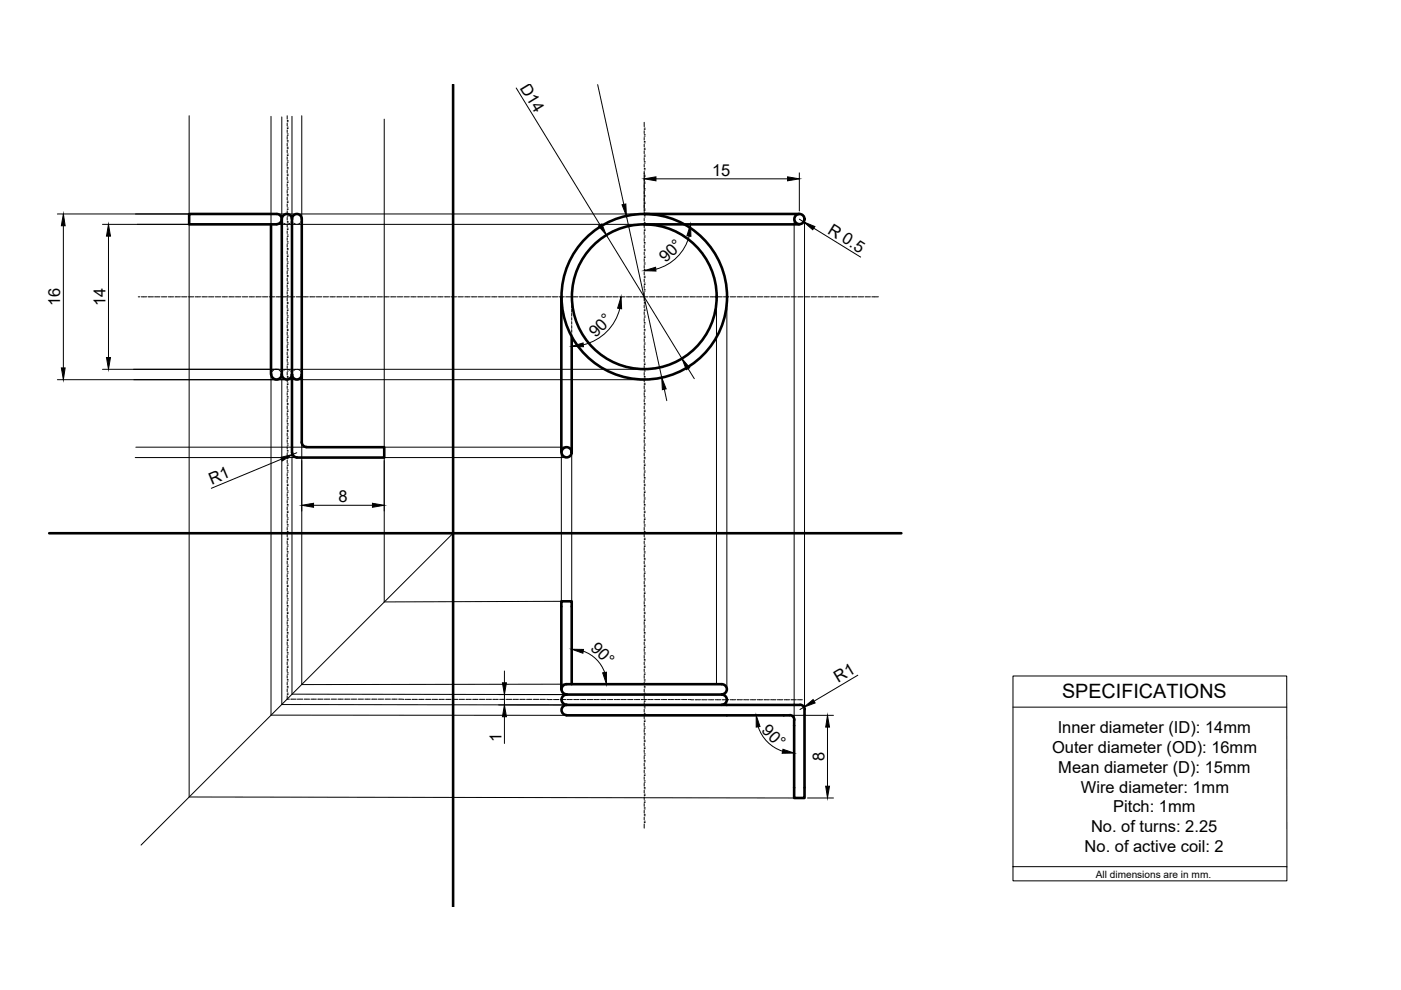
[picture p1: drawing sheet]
<svg xmlns="http://www.w3.org/2000/svg" width="297mm" height="210mm" viewBox="0 0 297 210" stroke-linecap="round" stroke-linejoin="round" font-family="sans-serif">
<!-- layer: Line -->
<g fill="none" stroke="#000" stroke-width=".55">
<path d="M96.1 17.9v174.4M57.5 47.6v31.8M58.6 45.4h-18.5v2.2h18.5M58.7 45.4a1.08 1.08 0 0 1 1 1 1.08 1.08 0 0 1-1 1.1M59.7 46.4a1.08 1.08 0 0 1 1.1-1 1.08 1.08 0 0 1 1.1 1v49.6M59.7 46.5v32.9a1.08 1.08 0 0 0 1.1 1.1 1.08 1.08 0 0 0 1.1-1.1 1.04 1.04 0 0 0 1 1.1 1.04 1.04 0 0 0 1.1-1.1M61.9 46.4a1.04 1.04 0 0 1 1-1 1.04 1.04 0 0 1 1.1 1M64 46.4v47.4M136.6 45.4h32.9M136.6 47.6h32.9M57.5 79.3a1.12 1.12 0 0 0 1.1 1.2 1.12 1.12 0 0 0 1.1-1.2M119 62.9v32.9"/>
<path d="M121.2 71.4v24.6M61.9 96a.99 .99 0 0 0 1 1M64 93.8a.99 .99 0 0 0 1 1M65 94.8h16.5v2.2h-18.6M10.4 113.1h180.7M120.1 147.3h32.9M120.1 147.2a1.08 1.08 0 0 1-1-1.1 1.08 1.08 0 0 1 1-1h32.9a1.08 1.08 0 0 1 1.1 1 1.08 1.08 0 0 1-1.1 1.1M120.1 147.3a1.08 1.08 0 0 0-1 1 1.08 1.08 0 0 0 1 1.1M121.2 145.1v-17.6h-2.2v18.7M153 147.3a1.08 1.08 0 0 1 1.1 1 1.08 1.08 0 0 1-1.1 1.1M167.4 151.6a.99 .99 0 0 1 1 1M169.6 149.5h-49.5a1.08 1.08 0 0 0-1 1 1.08 1.08 0 0 0 1 1.1l47.3 .1"/>
<path d="M169.6 149.4a.99 .99 0 0 1 1 1M170.6 150.4v18.8h-2.2v-16.6"/>
<circle cx="169.5" cy="46.4" r="1.08"/>
<circle cx="136.6" cy="62.9" r="17.5"/>
<circle cx="136.6" cy="62.9" r="15.3"/>
<circle cx="120.1" cy="95.9" r="1.08"/>
</g>
<!-- layer: Dotted line -->
<g fill="none" stroke="#000" stroke-width=".21">
<path d="M59.7 46.5l.3 .6M60.2 47.4l.5 .2M61.5 47.4l-.5 .2M61.9 46.5l-.2 .6M61.9 46.6l.2 .5M62.3 47.3l.5 .3M63.6 47.3l-.5 .3M64 46.6l-.2 .5M57.5 79.1v.3M58.1 78.4l-.5 .4M58.3 78.3h.6M59.2 78.4l.4 .4"/>
<path d="M59.7 79.1v.3M60 78.7l-.3 .7M60.7 78.3l-.5 .2M61 78.3l.5 .2M61.7 78.7l.2 .7M62.1 78.8l-.2 .5M62.8 78.3l-.5 .3M63.1 78.3l.5 .2M63.8 78.7l.2 .6M121.2 62.9v.7M121.2 63.9v.6M121.2 64.8v.5"/>
<path d="M121.2 65.6v.6M121.2 66.4v.6M121.2 67.3v.6M121.2 68.2v.5M121.2 69v.6M121.2 69.9v.6M121.2 70.8v.6"/>
</g>
<!-- layer: line 2 -->
<g fill="none" stroke="#000" stroke-width=".21">
<path d="M40.1 24.5v144.5l128.3 .2M57.5 24.7v126.9l62.6 .1M59.7 24.8v124.6l60.4 .1M61.9 24.7v122.5l58.2 .1M64 24.5v120.6h56.1M81.5 25.3v102.3l37.5-.1v-64.6M28.7 45.4h107.9M29.1 47.6h107.5M168.4 46.5v107.3M170.6 46.5v105.2M28.3 78.3h108.3M151.9 62.9v82.2"/>
<path d="M154.1 62.9v83.3M28.4 80.5h108.2M28.7 97h91.4M28.8 94.8h91.3M121.2 92.5v35M96.1 113.1l-66.2 66.1"/>
</g>
<!-- layer: Mid line -->
<g fill="none" stroke="#000" stroke-width=".21">
<path d="M60.9 39.8h.1M60.9 38.7h.1M60.9 38.4h.1M60.9 37.2h.1M60.9 36.9h.1M60.9 35.8h.1M60.9 35.5h.1M60.9 34.4h.1M60.9 34.1h.1M60.9 33h.1M60.9 32.7h.1M60.9 31.5h.1"/>
<path d="M60.9 31.2h.1M60.9 30.1h.1M60.9 29.8h.1M60.9 28.7h.1M60.9 28.4h.1M60.9 27.2h.1M60.9 27h.1M60.9 25.8h.1M60.9 25.6h.1M60.9 24.5v.8M60.9 26.1v.6M60.9 27.5v.6"/>
<path d="M60.9 28.9v.6M60.9 30.4v.6M60.9 31.8v.6M60.9 33.3v.5M60.9 34.7v.5M60.9 36.1v.6M60.9 37.5v.6M60.9 39v.5M136.6 40h.1M136.6 38.8h.1M136.6 38.6h.1M136.6 37.5h.1"/>
<path d="M136.6 37.2h.1M136.6 36h.1M136.6 35.7h.1M136.6 34.6h.1M136.6 34.3h.1M136.6 33.1h.1M136.6 32.9h.1M136.6 31.7h.1M136.6 31.4h.1M136.6 30.3h.1M136.6 30h.1M136.6 28.9h.1"/>
<path d="M136.6 28.6h.1M136.6 27.4h.1M136.6 27.2h.1M136.6 25.9v1M136.6 27.7v.6M136.6 29.2v.5M136.6 30.6v.5M136.6 32v.6M136.6 33.4v.6M136.6 34.9v.5M136.6 36.3v.6M136.6 37.7v.6"/>
<path d="M136.6 39.1v.6M60.9 59.8h.1M60.9 58.7h.1M60.9 58.4h.1M60.9 57.3h.1M60.9 57h.1M60.9 55.8h.1M60.9 55.5h.1M60.9 54.4h.1M60.9 54.1h.1M60.9 52.9h.1M60.9 52.7h.1"/>
<path d="M60.9 51.5h.1M60.9 51.3h.1M60.9 50.1h.1M60.9 49.8h.1M60.9 48.7h.1M60.9 48.4h.1M60.9 47.2h.1M60.9 47h.1M60.9 45.8h.1M60.9 45.5h.1M60.9 44.4h.1M60.9 44.1h.1"/>
<path d="M60.9 43h.1M60.9 42.7h.1M60.9 41.5h.1M60.9 41.3h.1M60.9 40.1h.1M60.9 40.4v.6M60.9 41.8v.6M60.9 43.3v.5M60.9 44.7v.5M60.9 46.1v.6M60.9 47.5v.6M60.9 49v.5"/>
<path d="M60.9 50.4v.6M60.9 51.8v.6M60.9 53.2v.6M60.9 54.7v.5M60.9 56.1v.6M60.9 57.5v.6M60.9 59v.5M136.6 58.9h.1M136.6 58.6h.1M136.6 57.4h.1M136.6 57.1h.1M136.6 56h.1"/>
<path d="M136.6 55.7h.1M136.6 54.6h.1M136.6 54.3h.1M136.6 53.2h.1M136.6 52.9h.1M136.6 51.7h.1M136.6 51.4h.1M136.6 50.3h.1M136.6 50h.1M136.6 48.9h.1M136.6 48.6h.1M136.6 47.4h.1"/>
<path d="M136.6 47.1h.1M136.6 46h.1M136.6 45.7h.1M136.6 44.6h.1M136.6 44.3h.1M136.6 43.2h.1M136.6 42.9h.1M136.6 41.7h.1M136.6 41.4h.1M136.6 40.3h.1M136.6 40.6v.5M136.6 42v.6"/>
<path d="M136.6 43.4v.6M136.6 44.9v.6M136.6 46.3v.5M136.6 47.7v.6M136.6 49.1v.6M136.6 50.6v.6M136.6 52v.6M136.6 53.5v.5M136.6 54.8v.6M136.6 56.3v.6M136.6 57.7v.6M136.6 59.2v.5"/>
<path d="M29.3 62.9h.3M29.9 62.9h.1M30.2 62.9h.1M30.5 62.9h.6M31.4 62.9h.1M31.6 62.9h.1M31.9 62.9h.6M32.8 62.9h.1M33.1 62.9h.1M33.4 62.9h.5M34.2 62.9h.1M34.5 62.9h.1"/>
<path d="M34.8 62.9h.6M35.7 62.9h.1M36 62.9h.1M36.2 62.9h.6M37.1 62.9h.1M37.4 62.9h.1M37.6 62.9h.6M38.5 62.9h.1M38.8 62.9h.1M39.1 62.9h.5M39.9 62.9h.1M40.2 62.9h.1"/>
<path d="M40.5 62.9h.6M41.4 62.9h.1M41.7 62.9h.1M41.9 62.9h.6M42.8 62.9h.1M43.1 62.9h.1M43.4 62.9h.6M44.2 62.9h.1M44.5 62.9h.1M44.8 62.9h.6M45.6 62.9h.1M45.9 62.9h.1"/>
<path d="M46.2 62.9h.6M47.1 62.9h.1M47.4 62.9h.1M47.6 62.9h.6M48.5 62.9h.1M48.8 62.9h.1M49.1 62.9h.6M49.9 62.9h.1M50.2 62.9h.1M50.5 62.9h.6M51.4 62.9h.1M51.7 62.9h.1"/>
<path d="M52 62.9h.5M52.8 62.9h.1M53.1 62.9h.1M53.4 62.9h.5M54.2 62.9h.1M54.5 62.9h.1M54.8 62.9h.6M55.6 62.9h.1M55.9 62.9h.1M56.2 62.9h.6M57.1 62.9h.1M57.4 62.9h.1"/>
<path d="M57.7 62.9h.5M58.5 62.9h.1M58.8 62.9h.1M59.1 62.9h.6M60 62.9h.1M60.2 62.9h.1M60.5 62.9h.6M60.9 79.8h.1M60.9 78.7h.1M60.9 78.4h.1M60.9 77.2h.1M60.9 76.9h.1"/>
<path d="M60.9 75.8h.1M60.9 75.5h.1M60.9 74.4h.1M60.9 74.1h.1M60.9 73h.1M60.9 72.7h.1M60.9 71.5h.1M60.9 71.2h.1M60.9 70.1h.1M60.9 69.8h.1M60.9 68.7h.1M60.9 68.4h.1"/>
<path d="M60.9 67.3h.1M60.9 67h.1M60.9 65.8h.1M60.9 65.5h.1M60.9 64.4h.1M60.9 64.1h.1M60.9 63h.1M60.9 62.7h.1M60.9 61.5h.1M60.9 61.2h.1M60.9 60.1h.1M60.9 60.4v.5"/>
<path d="M60.9 61.8v.6M60.9 63.2v.6M60.9 64.7v.6M60.9 66.1v.6M60.9 67.5v.6M60.9 68.9v.6M60.9 70.4v.6M60.9 71.8v.6M60.9 73.2v.6M60.9 74.7v.6M60.9 76.1v.6M60.9 77.5v.6"/>
<path d="M60.9 78.9v.6M61.4 62.9h.1M61.7 62.9h.1M61.9 62.9h.6M62.8 62.9h.1M63.1 62.9h.1M63.4 62.9h.5M64.2 62.9h.1M64.5 62.9h.1M64.8 62.9h.6M65.7 62.9h.1M65.9 62.9h.1"/>
<path d="M66.2 62.9h.6M67.1 62.9h.1M67.4 62.9h.1M67.7 62.9h.5M68.5 62.9h.1M68.8 62.9h.1M69.1 62.9h.6M69.9 62.9h.1M70.2 62.9h.1M70.5 62.9h.6M71.4 62.9h.1M71.6 62.9h.1"/>
<path d="M71.9 62.9h.6M72.8 62.9h.1M73.1 62.9h.1M73.4 62.9h.5M74.2 62.9h.1M74.5 62.9h.1M74.8 62.9h.6M75.7 62.9h.1M76 62.9h.1M76.2 62.9h.6M77.1 62.9h.1M77.4 62.9h.1"/>
<path d="M77.7 62.9h.5M78.5 62.9h.1M78.8 62.9h.1M79.1 62.9h.5M79.9 62.9h.1M80.2 62.9h.1M80.5 62.9h.6M81.4 62.9h.1M81.7 62.9h.1M81.9 62.9h.6M82.8 62.9h.1M83.1 62.9h.1"/>
<path d="M83.4 62.9h.6M84.2 62.9h.1M84.5 62.9h.1M84.8 62.9h.6M85.7 62.9h.1M86 62.9h.1M86.2 62.9h.6M87.1 62.9h.1M87.4 62.9h.1M87.6 62.9h.6M88.5 62.9h.1M88.8 62.9h.1"/>
<path d="M89.1 62.9h.6M89.9 62.9h.1M90.2 62.9h.1M90.5 62.9h.6M91.4 62.9h.1M91.7 62.9h.1M92 62.9h.5M92.8 62.9h.1M93.1 62.9h.1M93.4 62.9h.6M94.2 62.9h.1M94.5 62.9h.1"/>
<path d="M94.8 62.9h.6M95.6 62.9h.1M95.9 62.9h.1M96.2 62.9h.6M97.1 62.9h.1M97.4 62.9h.1M97.7 62.9h.5M98.5 62.9h.1M98.8 62.9h.1M99.1 62.9h.6M100 62.9h.1M100.2 62.9h.1"/>
<path d="M100.5 62.9h.6M101.4 62.9h.1M101.7 62.9h.1M102 62.9h.5M102.8 62.9h.1M103.1 62.9h.1M103.4 62.9h.5M104.2 62.9h.1M104.5 62.9h.1M104.8 62.9h.6M105.7 62.9h.1M105.9 62.9h.1"/>
<path d="M106.2 62.9h.6M107.1 62.9h.1M107.4 62.9h.1M107.7 62.9h.5M108.5 62.9h.1M108.8 62.9h.1M109.1 62.9h.6M110 62.9h.1M110.3 62.9h.1M110.5 62.9h.6M111.4 62.9h.1M111.6 62.9h.1"/>
<path d="M111.9 62.9h.6M112.8 62.9h.1M113.1 62.9h.1M113.4 62.9h.5M114.2 62.9h.1M114.5 62.9h.1M114.8 62.9h.6M115.7 62.9h.1M116 62.9h.1M116.2 62.9h.6M117.1 62.9h.1M117.4 62.9h.1"/>
<path d="M117.7 62.9h.6M118.5 62.9h.1M118.8 62.9h.1M119.1 62.9h.5M119.9 62.9h.1M120.2 62.9h.1M120.5 62.9h.6M121.4 62.9h.1M121.7 62.9h.1M121.9 62.9h.6M122.8 62.9h.1M123.1 62.9h.1"/>
<path d="M123.4 62.9h.6M124.2 62.9h.1M124.5 62.9h.1M124.8 62.9h.6M125.7 62.9h.1M126 62.9h.1M126.3 62.9h.5M127.1 62.9h.1M127.4 62.9h.1M127.6 62.9h.6M128.5 62.9h.1M128.8 62.9h.1"/>
<path d="M129.1 62.9h.6M129.9 62.9h.1M130.2 62.9h.1M130.5 62.9h.6M131.4 62.9h.1M131.7 62.9h.1M132 62.9h.5M132.8 62.9h.1M133.1 62.9h.1M133.4 62.9h.6M134.3 62.9h.1M134.5 62.9h.1"/>
<path d="M134.8 62.9h.6M135.7 62.9h.1M135.9 62.9h.1M136.2 62.9h1.2M136.6 61.7h.1M136.6 61.4h.1M136.6 60.3h.1M136.6 60h.1M136.6 64.1h.1M136.6 64.4h.1M136.6 65.6h.1M136.6 65.9h.1"/>
<path d="M136.6 67h.1M136.6 67.3h.1M136.6 68.4h.1M136.6 68.7h.1M136.6 69.8h.1M136.6 70.1h.1M136.6 71.3h.1M136.6 71.6h.1M136.6 72.7h.1M136.6 73h.1M136.6 74.1h.1M136.6 74.4h.1"/>
<path d="M136.6 75.6h.1M136.6 75.8h.1M136.6 77h.1M136.6 77.3h.1M136.6 78.4h.1M136.6 78.7h.1M136.6 79.8h.1M136.6 60.6v.6M136.6 62v1.8M136.6 64.7v.6M136.6 66.1v.6M136.6 67.5v.6"/>
<path d="M136.6 69v.5M136.6 70.4v.6M136.6 71.8v.6M136.6 73.3v.6M136.6 74.7v.6M136.6 76.1v.6M136.6 77.5v.6M136.6 79v.6M137.7 62.9h.1M138 62.9h.1M138.3 62.9h.5M139.1 62.9h.1"/>
<path d="M139.4 62.9h.1M139.7 62.9h.6M140.6 62.9h.1M140.8 62.9h.1M141.1 62.9h.6M142 62.9h.1M142.3 62.9h.1M142.6 62.9h.5M143.4 62.9h.1M143.7 62.9h.1M144 62.9h.5M144.8 62.9h.1"/>
<path d="M145.1 62.9h.1M145.4 62.9h.6M146.3 62.9h.1M146.5 62.9h.1M146.8 62.9h.6M147.7 62.9h.1M148 62.9h.1M148.3 62.9h.5M149.1 62.9h.1M149.4 62.9h.1M149.7 62.9h.6M150.6 62.9h.1"/>
<path d="M150.8 62.9h.1M151.1 62.9h.6M152 62.9h.1M152.2 62.9h.1M152.5 62.9h.6M153.4 62.9h.1M153.7 62.9h.1M154 62.9h.5M154.8 62.9h.1M155.1 62.9h.1M155.4 62.9h.6M156.3 62.9h.1"/>
<path d="M156.6 62.9h.1M156.8 62.9h.6M157.7 62.9h.1M158 62.9h.1M158.3 62.9h.5M159.1 62.9h.1M159.4 62.9h.1M159.7 62.9h.5M160.5 62.9h.1M160.8 62.9h.1M161.1 62.9h.6M162 62.9h.1"/>
<path d="M162.3 62.9h.1M162.5 62.9h.6M163.4 62.9h.1M163.7 62.9h.1M164 62.9h.6M164.8 62.9h.1M165.1 62.9h.1M165.4 62.9h.6M166.3 62.9h.1M166.6 62.9h.1M166.8 62.9h.6M167.7 62.9h.1"/>
<path d="M168 62.9h.1M168.2 62.9h.6M169.1 62.9h.1M169.4 62.9h.1M169.7 62.9h.6M170.5 62.9h.1M170.8 62.9h.1M171.1 62.9h.6M172 62.9h.1M172.3 62.9h.1M172.6 62.9h.5M173.4 62.9h.1"/>
<path d="M173.7 62.9h.1M174 62.9h.6M174.9 62.9h.1M175.1 62.9h.1M175.4 62.9h.6M176.2 62.9h.1M176.5 62.9h.1M176.8 62.9h.6M177.7 62.9h.1M178 62.9h.1M178.3 62.9h.5M179.1 62.9h.1"/>
<path d="M179.4 62.9h.1M179.7 62.9h.6M180.6 62.9h.1M180.8 62.9h.1M181.1 62.9h.6M182 62.9h.1M182.3 62.9h.1M182.6 62.9h.5M183.4 62.9h.1M183.7 62.9h.1M184 62.9h.5M184.8 62.9h.1"/>
<path d="M185.1 62.9h.1M185.4 62.9h.8M60.9 99.8h.1M60.9 98.7h.1M60.9 98.4h.1M60.9 97.2h.1M60.9 97h.1M60.9 95.8h.1M60.9 95.5h.1M60.9 94.4h.1M60.9 94.1h.1M60.9 92.9h.1"/>
<path d="M60.9 92.7h.1M60.9 91.5h.1M60.9 91.3h.1M60.9 90.1h.1M60.9 89.8h.1M60.9 88.7h.1M60.9 88.4h.1M60.9 87.2h.1M60.9 86.9h.1M60.9 85.8h.1M60.9 85.5h.1M60.9 84.4h.1"/>
<path d="M60.9 84.1h.1M60.9 83h.1M60.9 82.7h.1M60.9 81.5h.1M60.9 81.2h.1M60.9 80.1h.1M60.9 80.4v.6M60.9 81.8v.6M60.9 83.3v.5M60.9 84.7v.5M60.9 86.1v.6M60.9 87.5v.6"/>
<path d="M60.9 89v.5M60.9 90.4v.6M60.9 91.8v.6M60.9 93.2v.6M60.9 94.7v.5M60.9 96.1v.6M60.9 97.5v.6M60.9 99v.5M136.6 80.1h.1M136.6 81.3h.1M136.6 81.6h.1M136.6 82.7h.1"/>
<path d="M136.6 83h.1M136.6 84.1h.1M136.6 84.4h.1M136.6 85.5h.1M136.6 85.8h.1M136.6 87h.1M136.6 87.3h.1M136.6 88.4h.1M136.6 88.7h.1M136.6 89.8h.1M136.6 90.1h.1M136.6 91.3h.1"/>
<path d="M136.6 91.6h.1M136.6 92.7h.1M136.6 93h.1M136.6 94.1h.1M136.6 94.4h.1M136.6 95.5h.1M136.6 95.8h.1M136.6 97h.1M136.6 97.3h.1M136.6 98.4h.1M136.6 98.7h.1M136.6 99.9h.1"/>
<path d="M136.6 80.4v.6M136.6 81.8v.6M136.6 83.3v.5M136.6 84.7v.5M136.6 86.1v.6M136.6 87.5v.6M136.6 89v.6M136.6 90.4v.6M136.6 91.8v.6M136.6 93.2v.6M136.6 94.7v.6M136.6 96.1v.6"/>
<path d="M136.6 97.6v.5M136.6 99v.6M60.9 119.8h.1M60.9 118.6h.1M60.9 118.4h.1M60.9 117.2h.1M60.9 117h.1M60.9 115.8h.1M60.9 115.5h.1M60.9 114.4h.1M60.9 114.1h.1M60.9 113h.1"/>
<path d="M60.9 112.7h.1M60.9 111.5h.1M60.9 111.2h.1M60.9 110.1h.1M60.9 109.8h.1M60.9 108.7h.1M60.9 108.4h.1M60.9 107.3h.1M60.9 107h.1M60.9 105.8h.1M60.9 105.5h.1M60.9 104.4h.1"/>
<path d="M60.9 104.1h.1M60.9 102.9h.1M60.9 102.7h.1M60.9 101.5h.1M60.9 101.2h.1M60.9 100.1h.1M60.9 100.4v.6M60.9 101.8v.6M60.9 103.2v.6M60.9 104.7v.5M60.9 106.1v.6M60.9 107.5v.6"/>
<path d="M60.9 109v.5M60.9 110.4v.5M60.9 111.8v.6M60.9 113.2v.6M60.9 114.7v.6M60.9 116.1v.6M60.9 117.5v.6M60.9 118.9v.6M136.6 100.1h.1M136.6 101.2h.1M136.6 101.5h.1M136.6 102.7h.1"/>
<path d="M136.6 103h.1M136.6 104.1h.1M136.6 104.4h.1M136.6 105.6h.1M136.6 105.8h.1M136.6 107h.1M136.6 107.3h.1M136.6 108.4h.1M136.6 108.7h.1M136.6 109.8h.1M136.6 110.1h.1M136.6 111.3h.1"/>
<path d="M136.6 111.5h.1M136.6 112.7h.1M136.6 113h.1M136.6 114.1h.1M136.6 114.4h.1M136.6 115.6h.1M136.6 115.9h.1M136.6 117h.1M136.6 117.2h.1M136.6 118.4h.1M136.6 118.7h.1M136.6 119.8h.1"/>
<path d="M136.6 100.4v.6M136.6 101.8v.6M136.6 103.3v.5M136.6 104.7v.6M136.6 106.1v.6M136.6 107.6v.5M136.6 109v.5M136.6 110.4v.6M136.6 111.8v.6M136.6 113.3v.5M136.6 114.7v.6M136.6 116.1v.6"/>
<path d="M136.6 117.5v.6M136.6 119v.5M60.9 139.8h.1M60.9 138.7h.1M60.9 138.4h.1M60.9 137.2h.1M60.9 136.9h.1M60.9 135.8h.1M60.9 135.5h.1M60.9 134.4h.1M60.9 134.1h.1M60.9 133h.1"/>
<path d="M60.9 132.7h.1M60.9 131.5h.1M60.9 131.2h.1M60.9 130.1h.1M60.9 129.8h.1M60.9 128.7h.1M60.9 128.4h.1M60.9 127.2h.1M60.9 126.9h.1M60.9 125.8h.1M60.9 125.5h.1M60.9 124.4h.1"/>
<path d="M60.9 124.1h.1M60.9 123h.1M60.9 122.7h.1M60.9 121.5h.1M60.9 121.2h.1M60.9 120.1h.1M60.9 120.4v.5M60.9 121.8v.6M60.9 123.2v.6M60.9 124.7v.6M60.9 126.1v.5M60.9 127.5v.6"/>
<path d="M60.9 128.9v.6M60.9 130.4v.6M60.9 131.8v.6M60.9 133.3v.5M60.9 134.6v.6M60.9 136.1v.6M60.9 137.5v.6M60.9 139v.5M136.6 120.1h.1M136.6 121.3h.1M136.6 121.6h.1M136.6 122.7h.1"/>
<path d="M136.6 123h.1M136.6 124.1h.1M136.6 124.4h.1M136.6 125.5h.1M136.6 125.8h.1M136.6 127h.1M136.6 127.2h.1M136.6 128.4h.1M136.6 128.7h.1M136.6 129.8h.1M136.6 130.1h.1M136.6 131.3h.1"/>
<path d="M136.6 131.6h.1M136.6 132.7h.1M136.6 133h.1M136.6 134.1h.1M136.6 134.4h.1M136.6 135.5h.1M136.6 135.8h.1M136.6 137h.1M136.6 137.3h.1M136.6 138.4h.1M136.6 138.7h.1M136.6 139.8h.1"/>
<path d="M136.6 120.4v.6M136.6 121.8v.6M136.6 123.3v.6M136.6 124.7v.6M136.6 126.1v.6M136.6 127.5v.6M136.6 129v.5M136.6 130.4v.6M136.6 131.8v.6M136.6 133.3v.5M136.6 134.7v.5M136.6 136.1v.6"/>
<path d="M136.6 137.5v.6M136.6 139v.6M60.9 147.2h.1M60.9 147h.1M60.9 145.8h.1M60.9 145.5h.1M60.9 144.4h.1M60.9 144.1h.1M60.9 142.9h.1M60.9 142.6h.1M60.9 141.5h.1M60.9 141.3h.1"/>
<path d="M60.9 140.1h.1M60.9 147.5v.7h.5M60.9 140.4v.6M60.9 141.8v.6M60.9 143.2v.6M60.9 144.7v.5M60.9 146.1v.6M61.7 148.2h.1M61.9 148.2h.1M62.2 148.2h.6M63 148.2h.1M63.3 148.2h.1"/>
<path d="M63.6 148.2h.6M64.5 148.2h.1M64.8 148.2h.1M65.1 148.2h.5M65.9 148.2h.1M66.2 148.2h.1M66.5 148.2h.6M67.4 148.2h.1M67.6 148.2h.1M67.9 148.2h.6M68.8 148.2h.1M69.1 148.2h.1"/>
<path d="M69.4 148.2h.5M70.2 148.2h.1M70.5 148.2h.1M70.8 148.2h.5M71.6 148.2h.1M71.9 148.2h.1M72.2 148.2h.6M73.1 148.2h.1M73.3 148.2h.1M73.6 148.2h.6M74.5 148.2h.1M74.8 148.2h.1"/>
<path d="M75.1 148.2h.5M75.9 148.2h.1M76.2 148.2h.1M76.5 148.2h.6M77.4 148.2h.1M77.7 148.2h.1M77.9 148.2h.6M78.8 148.2h.1M79.1 148.2h.1M79.3 148.2h.6M80.2 148.2h.1M80.5 148.2h.1"/>
<path d="M80.8 148.2h.5M81.6 148.2h.1M81.9 148.2h.1M82.2 148.2h.6M83.1 148.2h.1M83.4 148.2h.1M83.6 148.2h.6M84.5 148.2h.1M84.8 148.2h.1M85.1 148.2l.6 .1M85.9 148.3h.1M86.2 148.3h.1"/>
<path d="M86.5 148.3h.6M87.3 148.3h.1M87.6 148.3h.1M87.9 148.3h.6M88.8 148.3h.1M89.1 148.3h.1M89.3 148.3h.6M90.2 148.3h.1M90.5 148.3h.1M90.8 148.3h.6M91.6 148.3h.1M91.9 148.3h.1"/>
<path d="M92.2 148.3h.6M93.1 148.3h.1M93.4 148.3h.1M93.7 148.3h.5M94.5 148.3h.1M94.8 148.3h.1M95.1 148.3h.5M95.9 148.3h.1M96.2 148.3h.1M96.5 148.3h.6M97.3 148.3h.1M97.6 148.3h.1"/>
<path d="M97.9 148.3h.6M98.8 148.3h.1M99.1 148.3h.1M99.4 148.3h.5M100.2 148.3h.1M100.5 148.3h.1M100.8 148.3h.6M101.7 148.3h.1M101.9 148.3h.1M102.2 148.3h.6M103.1 148.3h.1M103.3 148.3h.1"/>
<path d="M103.6 148.3h.6M104.5 148.3h.1M104.8 148.3h.1M105.1 148.3h.5M105.9 148.3h.1M106.2 148.3h.1M106.5 148.3h.6M107.4 148.3h.1M107.6 148.3h.1M107.9 148.3h.6M108.8 148.3h.1M109.1 148.3h.1"/>
<path d="M109.4 148.3h.5M110.2 148.3h.1M110.5 148.3h.1M110.8 148.3h.6M111.6 148.3h.1M111.9 148.3h.1M112.2 148.3h.6M113.1 148.3h.1M113.3 148.3h.1M113.6 148.3h.6M114.5 148.3h.1M114.8 148.3h.1"/>
<path d="M115.1 148.3h.5M115.9 148.3h.1M116.2 148.3h.1M116.5 148.3h.6M117.4 148.3h.1M117.7 148.3h.1M117.9 148.3h.6M118.8 148.3h.1M119.1 148.3h.1M119.4 148.3h.5M120.2 148.3h.1M120.5 148.3h.1"/>
<path d="M120.8 148.3h.5M121.6 148.3h.1M121.9 148.3h.1M122.2 148.3h.6M123.1 148.3h.1M123.4 148.3h.1M123.6 148.3h.6M124.5 148.3h.1M124.8 148.3h.1M125.1 148.3h.6M125.9 148.3h.1M126.2 148.3h.1"/>
<path d="M126.5 148.3h.6M127.4 148.3h.1M127.6 148.3h.1M127.9 148.3h.6M128.8 148.3h.1M129.1 148.3h.1M129.3 148.3h.6M130.2 148.3h.1M130.5 148.3h.1M130.8 148.3h.6M131.6 148.3h.1M131.9 148.3h.1"/>
<path d="M132.2 148.3h.6M133.1 148.3h.1M133.4 148.3h.1M133.7 148.3h.5M134.5 148.3h.1M134.8 148.3h.1M135.1 148.3h.6M135.9 148.3h.1M136.2 148.3h.1M136.5 148.3h.6M136.6 140.1h.1M136.6 141.3h.1"/>
<path d="M136.6 141.5h.1M136.6 142.7h.1M136.6 143h.1M136.6 144.1h.1M136.6 144.4h.1M136.6 145.5h.1M136.6 145.8h.1M136.6 147h.1M136.6 147.3h.1M136.6 148.4h.1M136.6 148.7h.1M136.6 149.8h.1"/>
<path d="M136.6 150.1h.1M136.6 151.2h.1M136.6 151.5h.1M136.6 152.7h.1M136.6 153h.1M136.6 154.1h.1M136.6 154.4h.1M136.6 155.6h.1M136.6 155.8h.1M136.6 157h.1M136.6 157.3h.1M136.6 158.4h.1"/>
<path d="M136.6 158.7h.1M136.6 159.8h.1M136.6 140.4v.6M136.6 141.8v.6M136.6 143.2v.6M136.6 144.7v.6M136.6 146.1v.6M136.6 147.6v.5M136.6 149v.5M136.6 150.4v.6M136.6 151.8v.6M136.6 153.3v.5"/>
<path d="M136.6 154.7v.6M136.6 156.1v.6M136.6 157.6v.5M136.6 159v.5M137.3 148.3h.1M137.6 148.3h.1M137.9 148.3h.6M138.8 148.3h.1M139.1 148.3h.1M139.4 148.3h.5M140.2 148.3h.1M140.5 148.3h.1"/>
<path d="M140.8 148.3h.6M141.7 148.3h.1M141.9 148.3h.1M142.2 148.3h.6M143.1 148.3h.1M143.4 148.3h.1M143.7 148.3h.5M144.5 148.3h.1M144.8 148.3h.1M145.1 148.3h.5M145.9 148.3h.1M146.2 148.3h.1"/>
<path d="M146.5 148.4h.6M147.4 148.4h.1M147.6 148.4h.1M147.9 148.4h.6M148.8 148.4h.1M149.1 148.4h.1M149.4 148.4h.5M150.2 148.4h.1M150.5 148.4h.1M150.8 148.4h.6M151.7 148.4h.1M151.9 148.4h.1"/>
<path d="M152.2 148.4h.6M153.1 148.4h.1M153.3 148.4h.1M153.6 148.4h.9M154.8 148.4h.1M155.1 148.4h.1M155.4 148.4h.6M156.3 148.4h.1M156.5 148.4h.1M156.8 148.4h.6M157.7 148.4h.1M158 148.4h.1"/>
<path d="M158.3 148.4h.5M159.1 148.4h.1M159.4 148.4h.1M159.7 148.4h.5M160.5 148.4h.1M160.8 148.4h.1M161.1 148.4h.6M162 148.4h.1M162.2 148.4h.1M162.5 148.4h.6M163.4 148.4h.1M163.7 148.4h.1"/>
<path d="M164 148.4h.5M164.8 148.4h.1M165.1 148.4h.1M165.4 148.4h.6M166.3 148.4h.1M166.6 148.4h.1M166.8 148.4h.6M167.7 148.4h.1M168 148.4h.1M168.2 148.4h.6M169.1 148.4h.1M169.4 148.4h.1"/>
<path d="M169.7 148.4h.4M136.6 160.1h.1M136.6 161.3h.1M136.6 161.5h.1M136.6 162.7h.1M136.6 163h.1M136.6 164.1h.1M136.6 164.4h.1M136.6 165.6h.1M136.6 165.8h.1M136.6 167h.1M136.6 167.2h.1"/>
<path d="M136.6 168.4h.1M136.6 168.7h.1M136.6 169.8h.1M136.6 170.1h.1M136.6 171.3h.1M136.6 171.5h.1M136.6 172.7h.1M136.6 173h.1M136.6 174.1h.1M136.6 174.4h.1M136.6 160.4v.6M136.6 161.8v.6"/>
<path d="M136.6 163.3v.5M136.6 164.7v.6M136.6 166.1v.6M136.6 167.5v.6M136.6 169v.5M136.6 170.4v.6M136.6 171.8v.6M136.6 173.3v.5M136.6 174.7v.9"/>
</g>
<!-- layer: Dimension line -->
<g fill="none" stroke="#000" stroke-width=".21">
<path d="M109.4 18.7l17.8 29M126.7 17.9l5.6 25.4M136.6 36.6v8.1M139.1 37.9h27.9M169.5 36.6v8.1M12.2 45.4h46.1M13.4 47.9v30.1M21.7 47.6h37.4M23 50.1v25.7M128.5 49.8l16.1 26.2M132.8 45.8l7.5 34.3M146.1 50a9.8 9.8 0 0 1-7 7.1"/>
<path d="M169.5 46.5l.9 .6M172.5 48.4l10 6.1M21.7 78.3h37.4M121.2 72v2.7M131.4 65.4a10.5 10.5 0 0 1-7.7 7.7M145.9 78.2l1.3 2.1M12.2 80.5h48M59.7 97.4l-14.9 6.1M62.9 96l-.9 .4M64 97.6v10.8M81.5 97.6v10.8M140.9 82.5l.5 2.4"/>
<path d="M66.5 107.1h12.5M123.7 138.1a7.4 7.4 0 0 1 4.5 4.5M105.7 147.3h16M105.7 149.5h16M106.9 142.3v2.5M106.9 147.3v2.2M106.9 152v5.6M160.8 154.1a8 8 0 0 0 5.1 5.2M167.4 151.7h9.3M170.4 149.9l-.8 .5M175.4 154.2v12.5M181.9 143.2l-9.3 5.5"/>
<path d="M214.8 149.9h58M171.2 169.2h5.5M214.8 183.8v-40.5h58l.1 40.5M214.8 183.8h58.1v3h-58.1z"/>
</g>
<g fill="#000" stroke="#000" stroke-width=".21">
<path d="M136.6 37.9l2.5-.4v.8zM167 37.5l2.5 .4-2.5 .4zM13.4 45.4l.4 2.5h-.8zM23 47.6l.4 2.5h-.8zM126.9 47.9l.7-.4 .9 2.3zM131.9 43.4l.8-.1 .1 2.5zM136.6 57.4l2.4-.7 .1 .8zM146.4 47.6l.1 2.5-.9-.1zM170.4 47.1l2.4 .9-.5 .7zM13 78h.8l-.4 2.5zM22.6 75.8h.8l-.4 2.5zM121.2 73.4l2.4-.7 .1 .8z"/>
<path d="M131.7 62.9l.1 2.6-.8-.2zM144.6 76l1.6 2-.7 .4zM59.5 97l2.5-.6-2.2 1.3zM140.3 80.1l.9 2.4-.8 .1zM64 107.1l2.5-.4v.9zM79 106.7l2.5 .4-2.5 .5zM121.2 137.7h2.5l-.1 .8zM106.5 144.8h.9l-.5 2.5zM106.9 149.5l.5 2.5h-.9zM127.8 142.6l.8-.1v2.6zM160.3 151.7l.8 2.3-.8 .2zM166 158.9l2.4 .8h-2.6z"/>
<path d="M170.4 149.9l2-1.6 .4 .7zM175.4 151.7l.5 2.5h-.8zM175.1 166.7h.8l-.5 2.5z"/>
</g>
<text font-size="4.2" x="225.2" y="148.1">SPECIFICATIONS</text>
<g font-size="3.5">
<text x="110.2" y="18.6" transform="rotate(59 110.2 18.6)">D14</text>
<text x="151" y="37.2">15</text>
<text x="175.3" y="49.3" transform="rotate(32 175.3 49.3)">R 0.5</text>
<text x="141.2" y="55.9" transform="rotate(-45 141.2 55.9)">90°</text>
<text x="12.8" y="65" transform="rotate(-90 12.8 65)">16</text>
<text x="22.4" y="65" transform="rotate(-90 22.4 65)">14</text>
<text x="126.3" y="71.7" transform="rotate(-45 126.3 71.7)">90°</text>
<text x="44.9" y="102.8" transform="rotate(-23 44.9 102.8)">R1</text>
<text x="71.8" y="106.5">8</text>
<text x="125.1" y="137.5" transform="rotate(45 125.1 137.5)">90°</text>
<text x="177.7" y="144.9" transform="rotate(-31 177.7 144.9)">R1</text>
<text x="161.3" y="155" transform="rotate(45 161.3 155)">90°</text>
<text x="224.3" y="155.4">Inner diameter (ID): 14mm</text>
<text x="106.3" y="157.4" transform="rotate(-90 106.3 157.4)">1</text>
<text x="174.8" y="161.4" transform="rotate(-90 174.8 161.4)">8</text>
<text x="223.1" y="159.7">Outer diameter (OD): 16mm</text>
<text x="224.4" y="163.9">Mean diameter (D): 15mm</text>
<text x="229.2" y="168">Wire diameter: 1mm</text>
<text x="236" y="172.2">Pitch: 1mm</text>
<text x="231.3" y="176.4">No. of turns: 2.25</text>
<text x="230" y="180.6">No. of active coil: 2</text>
</g>
<text font-size="2.1" x="232.3" y="186.1">All dimensions are in mm.</text>
</svg>
